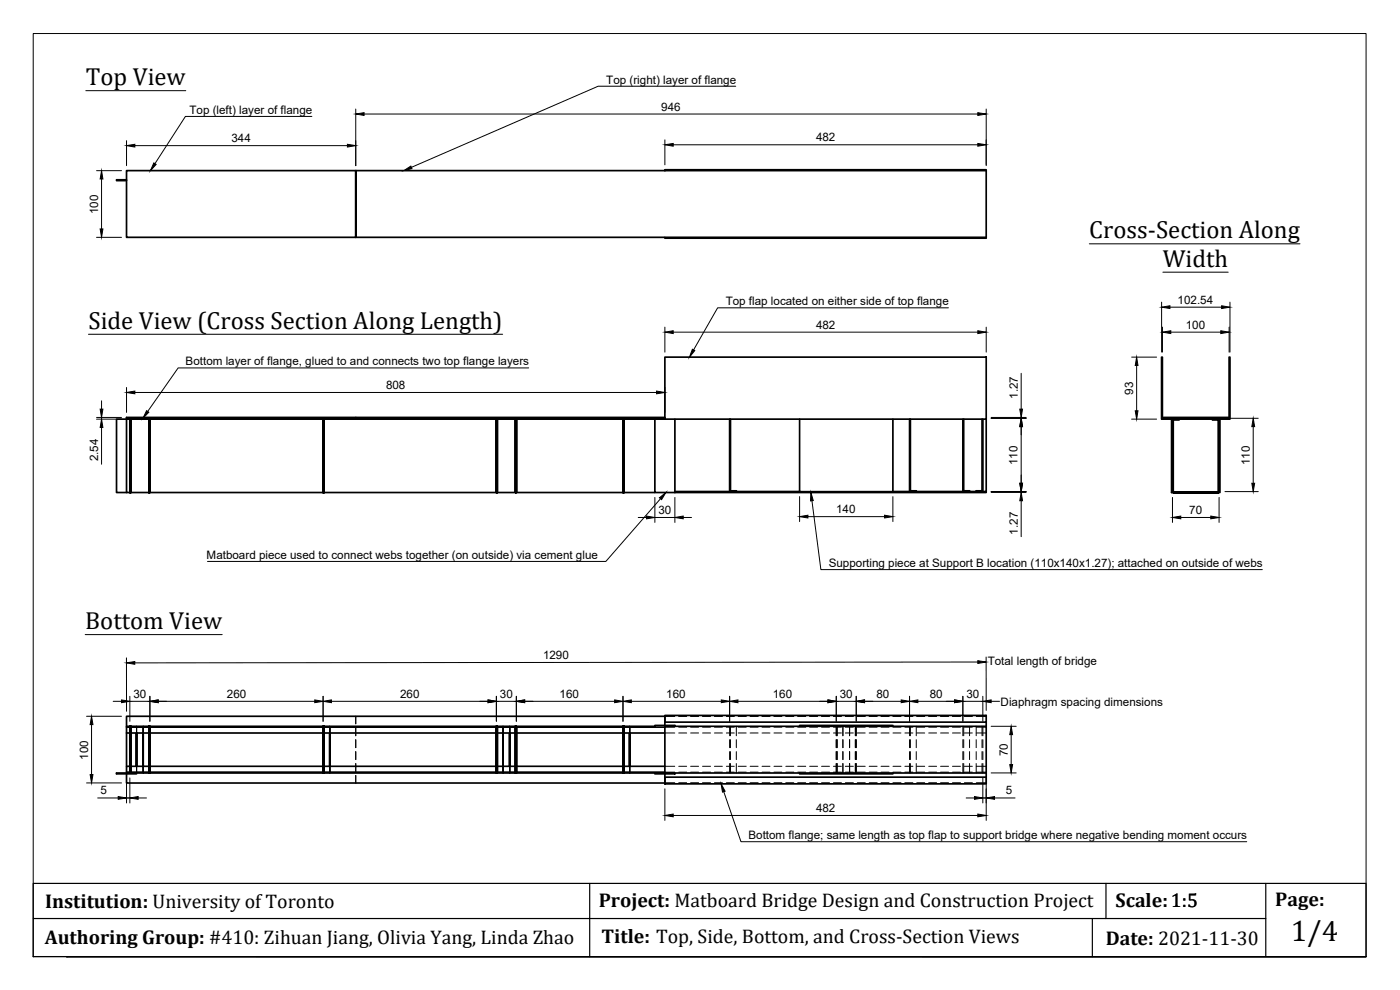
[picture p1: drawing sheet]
<svg xmlns="http://www.w3.org/2000/svg" width="420mm" height="297mm" viewBox="0 0 420 297" stroke-linecap="round" stroke-linejoin="round" font-family="sans-serif">
<!-- layer: Visible -->
<g fill="none" stroke="#000" stroke-width=".51">
<path d="M38 53.9h-3v.3h3M199.5 51.2h-92.7v20h-68.8v-20h68.8v20h92.7M199.5 50.9h96.5v.3h-96.5zM296 51.2v20M199.5 71.2h96.5v.3h-96.5zM199.5 107.2h96.5v18.6h-96.5zM38 125.3h68.8v.2h-68.8zM39 125.8v22h.2v-22M44.7 125.8v22h.3v-22M97 125.8v22h.2v-22M149 125.8v22h.2v-22M154.7 125.8v22h.3v-22"/>
<path d="M187 125.8v22h.2v-22M196.5 125.8v22h6M199.5 125.3h-92.7v.2h92.7h-161.5v.3h161.5M202.5 125.8v22M219 125.8v21.7h2v-.2h-1.8v-21.5M240 125.8v21.7h28v-21.7M273 125.8v21.7h2v-.2h-1.8v-21.5M289 125.8v21.7h2v-.2h-1.8v-21.5M294.7 125.8v21.5h-1.7v.2h2v-21.7M296 125.8v21.7h-28h28v.3h-93.5M348.8 125.3h20.1v.2h-20.1zM348.8 125.8v-.3h20.1v.3"/>
<path d="M348.8 125.3v-18.1h-.2v18.6h.2M348.8 125.8h2.8M351.6 125.8h.3v22h-.3zM363.9 125.8h2v22h-.3v-21.8h-1.7zM366.1 125.8v22h-.2M368.9 125.8h-17h2v.2h-1.8v21.8h-.2M368.9 125.3v-18.1h.2v18.6h-.2M38 147.8h-3v-22h3v22h158.5M202.5 147.5h37.5M352.1 147.8h13.5zM38 217.9h158.5v-.2h6v.2h-3v.3h-161.5zM38 218.2v11.7"/>
<path d="M38 219.9h1M39 217.9h.2v14h-.2zM39.2 219.9h5.5M41 219.9v10M43 219.9v10M44.7 217.9h.3v14h-.3zM45 219.9h52M97 217.9h.2v14h-.2zM97.2 219.9h51.8M99 219.9v10M149 217.9h.2v14h-.2zM149.2 219.9h5.5"/>
<path d="M151 219.9v10M153 219.9v10M154.7 217.9h.3v14h-.3zM155 219.9h32M187 217.9h.2v14h-.2zM187.2 219.9h12.3M189 219.9v10M199.5 217.7v-2.8h-161.5v3M199.5 217.9h96.5v14h-96.5zM199.5 214.7h96.5v2h-96.5zM240 217.9v-.2h28v.2M296 216.7v1.2"/>
<path d="M35 231.9h3v-.2h161.5v.2h-158.5v.3h-6zM38 232.2v2.7h161.5v-2.7M39 229.9h-1v1.8M39.2 229.9h5.5M45 229.9h52M97.2 229.9h51.8M149.2 229.9h5.5M155 229.9h32M187.2 229.9h12.3M196.5 231.9h6v.3h-6zM199.5 233.2h96.5v2h-96.5zM240 231.9v.3h28v-.3"/>
<path d="M296 231.9v1.3"/>
</g>
<!-- layer: Hidden -->
<g fill="none" stroke="#000" stroke-width=".3">
<path d="M39 219.9h.2M41 217.9v2M43 217.9v2M44.7 219.9h.3M97 219.9h.2M99 217.9v2M106.8 214.9v2.3M106.8 218.4v2.4M149 219.9h.2M151 217.9v2M153 217.9v2M154.7 219.9h.3"/>
<path d="M187 219.9h.2M189 217.9v2M199.5 217.7v.2M199.5 214.9h3M199.5 219.9h3M199.5 218.2h3M203.7 214.9h2.4M203.7 219.9h2.4M203.7 218.2h2.4M207.3 214.9h2.4M207.3 219.9h2.4M207.3 218.2h2.4"/>
<path d="M210.8 214.9h2.4M210.8 219.9h2.4M210.8 218.2h2.4M214.4 214.9h2.4M214.4 219.9h2.4M214.4 218.2h2.4M218 214.9h2.4M218 219.9h2.4M218 218.2h2.4M219 217.9v2.9M219.2 217.9v2.9M221 217.9v2.9"/>
<path d="M221.6 214.9h2.3M221.6 219.9h2.3M221.6 218.2h2.3M225.1 214.9h2.4M225.1 219.9h2.4M225.1 218.2h2.4M228.7 214.9h2.4M228.7 219.9h2.4M228.7 218.2h2.4M232.3 214.9h2.4M232.3 219.9h2.4M232.3 218.2h2.4"/>
<path d="M235.8 214.9h2.4M235.8 219.9h2.4M235.8 218.2h2.4M239.4 214.9h2.4M239.4 219.9h2.4M239.4 218.2h2.4M243 214.9h2.4M243 219.9h2.4M243 218.2h2.4M246.6 214.9h2.3M246.6 219.9h2.3M246.6 218.2h2.3"/>
<path d="M250.1 214.9h2.4M250.1 219.9h2.4M250.1 218.2h2.4M251 217.9v2.9M251.2 217.9v2.9M253 217.9v2.9M253.7 214.9h2.4M253.7 219.9h2.4M253.7 218.2h2.4M255 217.9v2.9M256.7 217.9v2.9M257 217.9v2.9"/>
<path d="M257.3 214.9h2.4M257.3 219.9h2.4M257.3 218.2h2.4M260.9 214.9h2.3M260.9 219.9h2.3M260.9 218.2h2.3M264.4 214.9h2.4M264.4 219.9h2.4M264.4 218.2h2.4M268 214.9h2.4M268 219.9h2.4M268 218.2h2.4"/>
<path d="M271.6 214.9h2.4M271.6 219.9h2.4M271.6 218.2h2.4M273 217.9v2.9M273.2 217.9v2.9M275 217.9v2.9M275.1 214.9h2.4M275.1 219.9h2.4M275.1 218.2h2.4M278.7 214.9h2.4M278.7 219.9h2.4M278.7 218.2h2.4"/>
<path d="M282.3 214.9h2.4M282.3 219.9h2.4M282.3 218.2h2.4M285.9 214.9h2.3M285.9 219.9h2.3M285.9 218.2h2.3M289 217.9v2.9M289.2 217.9v2.9M289.4 214.9h2.4M289.4 219.9h2.4M289.4 218.2h2.4M291 217.9v2.9"/>
<path d="M293 217.9v2.9M293 214.9h3M293 219.9h3M293 218.2h3M294.7 217.9v2.9M295 217.9v2.9M38 231.9v.3M39 229.9h.2M41 229.9v2h-1.8M43 229.9v2M44.7 229.9h.3M97 229.9h.2"/>
<path d="M99 229.9v2M106.8 221.9v2.4M106.8 225.5v2.4M106.8 229.1v2.4M106.8 232.7v2.2M149 229.9h.2M151 229.9v2M153 229.9v2M154.7 229.9h.3M187 229.9h.2M189 229.9v2M199.5 231.9v.3"/>
<path d="M199.5 234.9h3M199.5 229.9h3M199.5 231.7h3M203.7 234.9h2.4M203.7 229.9h2.4M203.7 231.7h2.4M207.3 234.9h2.4M207.3 229.9h2.4M207.3 231.7h2.4M210.8 234.9h2.4M210.8 229.9h2.4M210.8 231.7h2.4"/>
<path d="M214.4 234.9h2.4M214.4 229.9h2.4M214.4 231.7h2.4M218 234.9h2.4M218 229.9h2.4M218 231.7h2.4M219 221.9v2.4M219 225.5v2.4M219 229.1v2.8M219.2 221.9v2.4M219.2 225.5v2.4M219.2 229.1v2.8"/>
<path d="M221 221.9v2.4M221 225.5v2.4M221 229.1v2.8M221.6 234.9h2.3M221.6 229.9h2.3M221.6 231.7h2.3M225.1 234.9h2.4M225.1 229.9h2.4M225.1 231.7h2.4M228.7 234.9h2.4M228.7 229.9h2.4M228.7 231.7h2.4"/>
<path d="M232.3 234.9h2.4M232.3 229.9h2.4M232.3 231.7h2.4M235.8 234.9h2.4M235.8 229.9h2.4M235.8 231.7h2.4M239.4 234.9h2.4M239.4 229.9h2.4M239.4 231.7h2.4M243 234.9h2.4M243 229.9h2.4M243 231.7h2.4"/>
<path d="M246.6 234.9h2.3M246.6 229.9h2.3M246.6 231.7h2.3M250.1 234.9h2.4M250.1 229.9h2.4M250.1 231.7h2.4M251 221.9v2.4M251 225.5v2.4M251 229.1v2.8M251.2 221.9v2.4M251.2 225.5v2.4M251.2 229.1v2.8"/>
<path d="M253 221.9v2.4M253 225.5v2.4M253 229.1v2.8M253.7 234.9h2.4M253.7 229.9h2.4M253.7 231.7h2.4M255 221.9v2.4M255 225.5v2.4M255 229.1v2.8M256.7 221.9v2.4M256.7 225.5v2.4M256.7 229.1v2.8"/>
<path d="M257 221.9v2.4M257 225.5v2.4M257 229.1v2.8M257.3 234.9h2.4M257.3 229.9h2.4M257.3 231.7h2.4M260.9 234.9h2.3M260.9 229.9h2.3M260.9 231.7h2.3M264.4 234.9h2.4M264.4 229.9h2.4M264.4 231.7h2.4"/>
<path d="M268 234.9h2.4M268 229.9h2.4M268 231.7h2.4M271.6 234.9h2.4M271.6 229.9h2.4M271.6 231.7h2.4M273 221.9v2.4M273 225.5v2.4M273 229.1v2.8M273.2 221.9v2.4M273.2 225.5v2.4M273.2 229.1v2.8"/>
<path d="M275 221.9v2.4M275 225.5v2.4M275 229.1v2.8M275.1 234.9h2.4M275.1 229.9h2.4M275.1 231.7h2.4M278.7 234.9h2.4M278.7 229.9h2.4M278.7 231.7h2.4M282.3 234.9h2.4M282.3 229.9h2.4M282.3 231.7h2.4"/>
<path d="M285.9 234.9h2.3M285.9 229.9h2.3M285.9 231.7h2.3M289 221.9v2.4M289 225.5v2.4M289 229.1v2.8M289.2 221.9v2.4M289.2 225.5v2.4M289.2 229.1v2.8M289.4 234.9h2.4M289.4 229.9h2.4M289.4 231.7h2.4"/>
<path d="M291 221.9v2.4M291 225.5v2.4M291 229.1v2.8M293 221.9v2.4M293 225.5v2.4M293 229.1v2.8M293 234.9h3M293 229.9h3M293 231.7h3M294.7 221.9v2.4M294.7 225.5v2.4M294.7 229.1v2.8"/>
<path d="M295 221.9v2.4M295 225.5v2.4M295 229.1v2.8"/>
</g>
<!-- layer: Border -->
<path d="M10 10.1h400v276.9h-400z" fill="none" stroke="#000" stroke-width=".3"/>
<!-- layer: Dimensions -->
<g fill="none" stroke="#000" stroke-width=".3">
<path d="M106.8 32.7v17M109.3 34.2h184.2M296 32.7v17M29 51.2h7.5M30.5 53.7v15M38 42.2v7.5M40.5 43.7h63.8M199.5 42v7.5M202 43.4h91.5M29 71.2h7.5M199.5 98.2v7.4M202 99.7h91.5"/>
<path d="M296 98.2v7.4M348.6 90.7v14.9M348.9 98.2v7.4M351.1 92.2h15.5M351.4 99.7h15M368.9 98.2v7.4M369.1 90.7v14.9M38 116.3v7.4M40.5 117.8h156.5M199.5 116.3v7.4M306.5 112v10.8M339.6 107.2h7.5"/>
<path d="M341.1 109.7v13.6M29 125.8h7.5M29 125.3h7.5M30.5 120.3v2.5M30.5 125.3v.5M30.5 128.3v11M297.5 125.5h10.5M297.5 125.3h10.5M306.5 125.3v.2M306.5 128v17M339.6 125.8h7.5M367.6 125.5h10"/>
<path d="M376.1 128v17M191.5 155.3h2.5M196.5 155.3h6M196.5 149.3v7.4M202.5 149.3v7.4M205 155.3h2.5M240 149v7.5M242.5 155h23M268 149v7.5M297.5 147.5h10.5M297.5 147.8h10.5M306.5 147.5v.3"/>
<path d="M306.5 150.2v10.8M351.9 149.3v7.4M354.4 155.3h9M365.9 149.3v7.4M367.6 147.5h10M38 197.4v16M293.5 198.6l-253.1 .3M296 197.1v16.1M26 214.9h10.5M27.5 217.4v15M34 210.4h2.5M39 210.4h6"/>
<path d="M39 208.9v7.5M45 208.9v7.5M47.5 210.4h47M97 208.9v7.5M99.5 210.4h47M149 210.4h6M149 208.9v7.5M155 208.9v7.5M157.5 210.4h27M187 208.9v7.5M189.5 210.4h27M219 208.9v7.5"/>
<path d="M221.5 210.4h27M251 208.9v7.5M251 210.4h6M257 208.9v7.5M259.5 210.4h11M273 208.9v7.5M275.5 210.4h11M289 210.4h6M289 208.9v7.5M295 208.9v7.5M297.5 210.4h2.5M297.5 217.9h7.5"/>
<path d="M26 234.9h10.5M29.3 239.4h6.2M38 239.4h1M38 233.4v7.5M39 233.4v7.5M41.5 239.4h2.5M199.5 236.7v9.5M290 239.4h2.5M295 233.4v7.5M295 239.4h1M296 233.4v12.8M297.5 231.9h7.5"/>
<path d="M298.5 239.4h6.1M303.5 220.4v9M202 244.7h91.5"/>
</g>
<g fill="#000" stroke="#000" stroke-width=".3">
<path d="M106.8 34.2l2.5-.4v.8zM293.5 33.8l2.5 .4-2.5 .4zM30.5 51.2l.4 2.5h-.8zM38 43.7l2.5-.4v.8zM104.3 43.3l2.5 .4-2.5 .4zM199.5 43.4l2.5-.4v.9zM293.5 43l2.5 .4-2.5 .5zM30.1 68.7h.8l-.4 2.5zM199.5 99.7l2.5-.5v.9zM293.5 99.2l2.5 .5-2.5 .4zM348.6 92.2l2.5-.5v.9zM348.9 99.7l2.5-.5v.9z"/>
<path d="M366.4 99.2l2.5 .5-2.5 .4zM366.6 91.7l2.5 .5-2.5 .4zM38 117.8l2.5-.5v.9zM197 117.3l2.5 .5-2.5 .4zM341.1 107.2l.4 2.5h-.8zM30.1 122.8h.8l-.4 2.5zM30.5 125.8l.4 2.5h-.8zM306.5 125.5l.4 2.5h-.9zM306 122.8h.9l-.4 2.5zM340.7 123.3h.8l-.4 2.5zM376.1 125.5l.4 2.5h-.8zM194 154.8l2.5 .5-2.5 .4z"/>
<path d="M202.5 155.3l2.5-.5v.9zM240 155l2.5-.4v.8zM265.5 154.6l2.5 .4-2.5 .4zM306 145h.9l-.4 2.5zM306.5 147.8l.4 2.4h-.9zM351.9 155.3l2.5-.5v.9zM363.4 154.8l2.5 .5-2.5 .4zM375.7 145h.8l-.4 2.5zM38 198.9l2.4-.4v.8zM293.5 198.2l2.5 .4-2.5 .5zM27.5 214.9l.4 2.5h-.8zM36.5 210l2.5 .4-2.5 .4z"/>
<path d="M45 210.4l2.5-.4v.8zM94.5 210l2.5 .4-2.5 .4zM97 210.4l2.5-.4v.8zM146.5 210l2.5 .4-2.5 .4zM155 210.4l2.5-.4v.8zM184.5 210l2.5 .4-2.5 .4zM187 210.4l2.5-.4v.8zM216.5 210l2.5 .4-2.5 .4zM219 210.4l2.5-.4v.8zM248.5 210l2.5 .4-2.5 .4zM257 210.4l2.5-.4v.8zM270.5 210l2.5 .4-2.5 .4z"/>
<path d="M273 210.4l2.5-.4v.8zM286.5 210l2.5 .4-2.5 .4zM295 210.4l2.5-.4v.8zM27.1 232.4h.8l-.4 2.5zM35.5 239l2.5 .4-2.5 .4zM39 239.4l2.5-.4v.8zM292.5 239l2.5 .4-2.5 .4zM296 239.4l2.5-.4v.8zM303.5 217.9l.4 2.5h-.9zM303 229.4h.9l-.4 2.5zM199.5 244.7l2.5-.5v.9zM293.5 244.2l2.5 .5-2.5 .4z"/>
</g>
<!-- layer: TitleBlock -->
<path d="M10 265.1h400v21.9h-400zM10 275.6h369.9M177 265.1v21.9M327.8 275.7v11.3M331.9 265.1v10.5M379.9 265.1v21.9M410 287h-390h390" fill="none" stroke="#000" stroke-width=".36"/>
<circle cx="20" cy="287" r=".18" fill="#000"/>
<!-- layer: Annotations -->
<path d="M25.8 27.2h30M93.6 34.9h-38l-9.1 14.2M220.8 25.9h-41.3l-56 24.3M326.9 73.2h63.2M284.6 92.4h-69.2l-7.2 12.6M349 81.7h19.6M26.5 100.3h124.4M158.7 110.4h-105.2l-9.2 13.1M198.2 149.6l-16.4 18.9h-119.5M243.7 150.2l2.7 20.7h132.4M25.6 190.4h41.1M217.2 237.5l5.2 15h151.8" fill="none" stroke="#000" stroke-width=".3"/>
<path d="M46.2 48.9l.7 .4-1.8 1.9zM121.2 51.2l2.1-1.4 .3 .8zM207.8 104.8l.7 .4-1.6 2zM44 123.2l.7 .5-1.8 1.8zM197.9 149.4l2-1.6-1.4 2.1zM243.4 147.8l.7 2.4-.9 .1zM216.4 235.2l1.2 2.2-.8 .3z" fill="#000" stroke="#000" stroke-width=".3"/>
<text font-size="8.9" x="387.4" y="282.3">1/4</text>
<g font-size="7.4">
<text x="25.8" y="25.6">Top View</text>
<text x="326.9" y="71.5">Cross-Section Along</text>
<text x="349" y="80">Width</text>
<text x="26.5" y="98.6">Side View (Cross Section Along Length)</text>
<text x="25.6" y="188.8">Bottom View</text>
</g>
<g font-size="6">
<text x="13.5" y="272.3">Institution: University of Toronto</text>
<text x="179.7" y="272.1">Project: Matboard Bridge Design and Construction Project</text>
<text x="334.8" y="272">Scale:1:5</text>
<text x="382.7" y="271.9">Page:</text>
<text x="13.4" y="283.2">Authoring Group: #410: Zihuan Jiang, Olivia Yang, Linda Zhao</text>
<text x="180.5" y="283">Title: Top, Side, Bottom, and Cross-Section Views</text>
<text x="331.8" y="283.5">Date: 2021-11-30</text>
</g>
<text font-size="5.9" x="351.4" y="272">1:5</text>
<g font-size="3.5">
<text x="181.9" y="25.2">Top (right) layer of flange</text>
<text x="56.9" y="34.2">Top (left) layer of flange</text>
<text x="198.5" y="33.2">946</text>
<text x="69.5" y="42.7">344</text>
<text x="244.9" y="42.4">482</text>
<text x="29.4" y="64.2" transform="rotate(-90 29.4 64.2)">100</text>
<text x="217.8" y="91.6">Top flap located on either side of top flange</text>
<text x="353.4" y="91.1">102.54</text>
<text x="244.9" y="98.6">482</text>
<text x="355.9" y="98.6">100</text>
<text x="55.7" y="109.7">Bottom layer of flange, glued to and connects two top flange layers</text>
<text x="115.8" y="116.7">808</text>
<text x="305.5" y="119.6" transform="rotate(-90 305.5 119.6)">1.27</text>
<text x="340.1" y="118.4" transform="rotate(-90 340.1 118.4)">93</text>
<text x="29.4" y="138.4" transform="rotate(-90 29.4 138.4)">2.54</text>
<text x="305.4" y="139.5" transform="rotate(-90 305.4 139.5)">110</text>
<text x="375.1" y="139.5" transform="rotate(-90 375.1 139.5)">110</text>
<text x="197.6" y="154.2">30</text>
<text x="251" y="154">140</text>
<text x="356.9" y="154.2">70</text>
<text x="305.5" y="160.4" transform="rotate(-90 305.5 160.4)">1.27</text>
<text x="62" y="167.7">Matboard piece used to connect webs together (on outside) via cement glue</text>
<text x="248.7" y="170.2">Supporting piece at Support B location (110x140x1.27); attached on outside of webs</text>
<text x="163" y="197.7">1290</text>
<text x="296.4" y="199.6">Total length of bridge</text>
<text x="40" y="209.4">30</text>
<text x="68.1" y="209.4">260</text>
<text x="120.1" y="209.4">260</text>
<text x="150" y="209.4">30</text>
<text x="168" y="209.4">160</text>
<text x="199.9" y="209.4">160</text>
<text x="231.9" y="209.4">160</text>
<text x="252" y="209.4">30</text>
<text x="263" y="209.4">80</text>
<text x="279" y="209.4">80</text>
<text x="290" y="209.4">30</text>
<text x="300.3" y="211.8">Diaphragm spacing dimensions</text>
<text x="26.4" y="227.9" transform="rotate(-90 26.4 227.9)">100</text>
<text x="302.4" y="226.9" transform="rotate(-90 302.4 226.9)">70</text>
<text x="30.2" y="238.4">5</text>
<text x="301.8" y="238.4">5</text>
<text x="244.9" y="243.6">482</text>
<text x="224.6" y="251.8">Bottom flange; same length as top flap to support bridge where negative bending moment occurs</text>
</g>
</svg>
